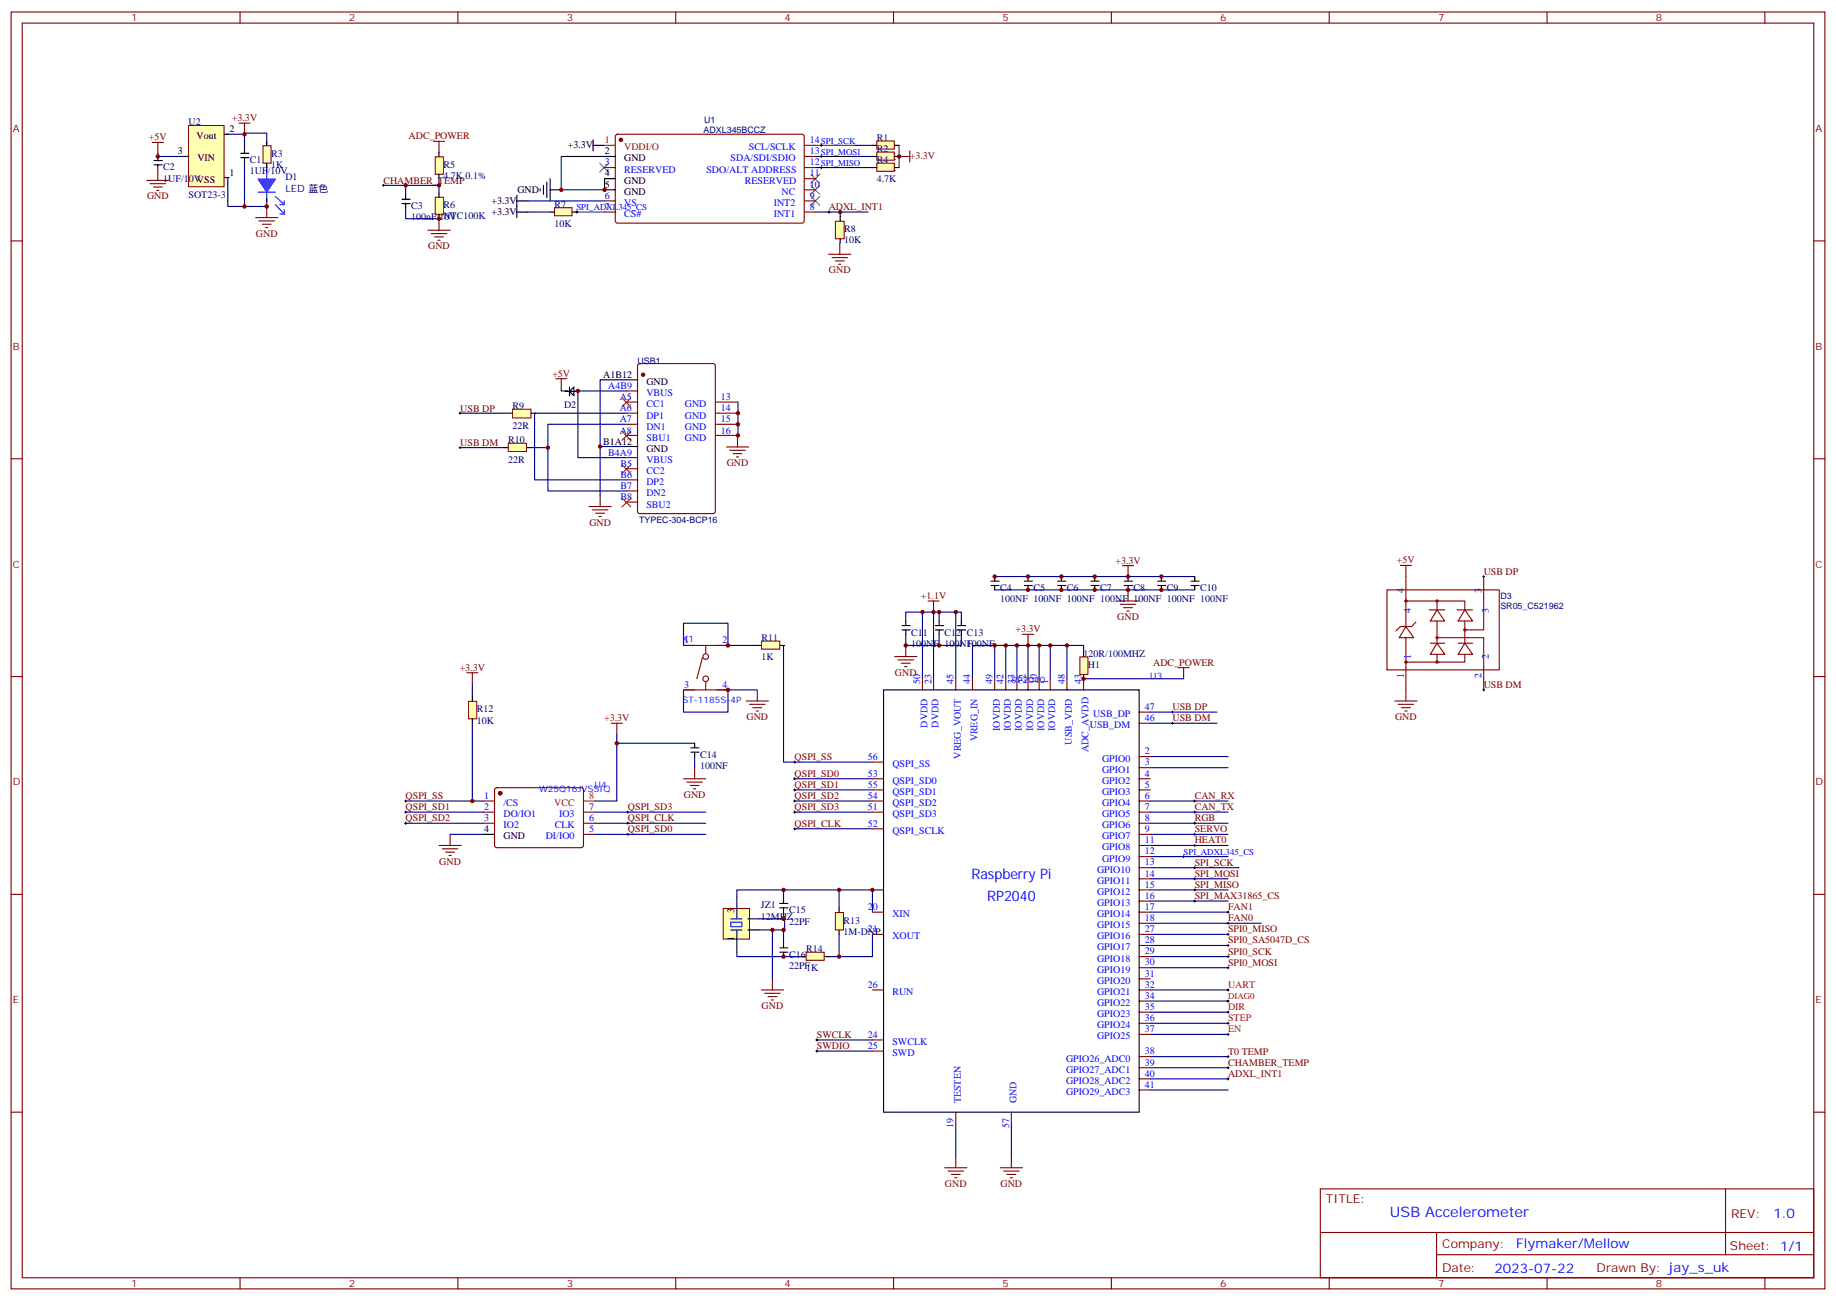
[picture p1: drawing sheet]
<svg xmlns="http://www.w3.org/2000/svg" width="583mm" height="413mm" viewBox="0 0 583 413" stroke-linecap="round" stroke-linejoin="round" font-family="sans-serif">
<g fill="none" stroke="#800000" stroke-width=".35">
<path d="M75.8 39.1h3.6M77.6 39.1v3.5M46.6 57.3h7M47.6 58.3h5M48.3 45.2h3.6M48.7 59.4h2.8M50.1 45.2v3.5M50.1 53.7v3.6M137.6 44.9h3.5M139.3 44.9v3.5M285.3 49.7h3.5M288.8 47.9v3.5"/>
<path d="M49.7 60.4h.7M81.1 69.1h7.1M82.2 70.1h4.9M83.3 71.2h2.8M84.3 72.2h.7M84.7 65.5v3.6M135.8 73.1h7.1M136.9 74.1h4.9M137.9 75.2h2.9M139 76.3h.7M139.3 69.6v3.5M266.6 77.2v3.5"/>
<path d="M263 80.7h7.1M264.1 81.8h4.9M265.2 82.8h2.8M266.2 83.9h.7M176.4 120.2h3.5M178.2 120.2v3.6M234.1 138.4v3.5M190.5 157.3v3.5M230.6 141.9h7M231.6 142.9h5M232.7 144h2.8M233.8 145.1h.7"/>
<path d="M187 160.8h7M188 161.9h5M189.1 162.9h2.8M190.1 164h.8M356.3 179.6h3.5M358.1 179.6v3.5M444.5 179.5h3.5M446.3 179.5v3.5M294.6 190.8h3.5M296.3 190.8v3.5M354.5 190.8h7.1M355.6 191.8h4.9"/>
<path d="M356.7 192.9h2.8M357.7 194h.7M358.1 187.3v3.5M148.2 213.6h3.5M149.9 213.6v3.5M240.4 219v3.5M284 208.4h7M285 209.5h5M286.1 210.5h2.8M287.2 211.6h.7M287.5 204.9v3.5M324.6 201.4h3.5"/>
<path d="M326.3 201.4v3.5M373.9 211.9h3.6M375.7 211.9v3.6M446.3 219v3.5M194 229.6h3.6M195.8 229.6v3.5M236.8 222.5h7.1M237.9 223.6h4.9M239 224.6h2.8M240 225.7h.7M442.7 222.5h7.1M443.8 223.6h4.9"/>
<path d="M444.9 224.6h2.8M445.9 225.7h.7M217 247.2h7M218 248.3h5M219.1 249.3h2.8M220.1 250.4h.7M220.5 243.7v3.5M139.3 268.4h7.1M140.4 269.5h4.9M141.5 270.5h2.8M142.5 271.6h.7M142.9 264.9v3.5"/>
<path d="M241.7 314.3h7M242.7 315.3h4.9M243.8 316.4h2.8M244.8 317.4h.7M245.2 310.7v3.6M299.9 370.7h7M300.9 371.8h5M302 372.8h2.8M303 373.9h.7M303.4 367.2v3.5M317.5 370.7h7.1M318.6 371.8h4.9"/>
<path d="M319.6 372.8h2.8M320.7 373.9h.7M321 367.2v3.5"/>
</g>
<g fill="none" stroke="#000" stroke-width=".32">
<path d="M121.4 58.8h.7M121.7 58.5v.7M260.3 46.1h.8M260.3 49.7h.8M260.3 53.2h.8M260.7 45.8v.7M260.7 49.3v.7M260.7 52.8v.8M182.7 67.3h.7M183.1 67v.7M262.8 67.3h.7M263.2 67v.7"/>
<path d="M145.7 131.2h.7M146 130.8v.7M145.7 142.1h.7M146 141.7v.8M470.6 183h.7M471 182.7v.7M470.6 219h.7M471 218.7v.7M371.8 226.1h.7M371.8 229.6h.7M372.2 225.7v.7M372.2 229.2v.7"/>
<path d="M128.4 254.3h.7M128.4 257.8h.7M128.8 253.9v.7M128.8 257.5v.7M199 257.8h.7M199.3 257.5v.7M251.9 241.9h.7M251.9 247.2h.7M251.9 250.8h.7M251.9 254.3h.7M251.9 257.8h.7M252.2 241.6v.7"/>
<path d="M252.2 246.9v.7M252.2 250.4v.7M252.2 253.9v.7M252.2 257.5v.7M378.9 254.3h.7M378.9 257.8h.7M379.2 253.9v.7M379.2 257.5v.7M128.4 261.3h.7M128.8 261v.7M199 264.9h.7M199 261.3h.7"/>
<path d="M199.3 261v.7M199.3 264.5v.7M251.9 263.1h.7M252.2 262.7v.8M375.4 271.9h.7M375.7 271.6v.7M378.9 264.9h.7M378.9 261.3h.7M378.9 268.4h.7M378.9 275.4h.7M378.9 279h.7M379.2 261v.7"/>
<path d="M379.2 264.5v.7M379.2 268v.7M379.2 275.1v.7M379.2 278.6v.7M378.9 286h.7M378.9 282.5h.7M379.2 282.2v.7M379.2 285.7v.7M389.5 289.6h.7M389.5 293.1h.7M389.5 296.6h.7M389.8 289.2v.7"/>
<path d="M389.8 292.7v.7M389.8 296.3v.7M389.8 299.8v.7M389.5 314.3h.7M389.5 317.8h.7M389.5 300.1h.7M389.5 307.2h.7M389.5 303.7h.7M389.8 303.3v.7M389.8 306.8v.8M389.8 313.9v.7M389.8 317.4v.7"/>
<path d="M258.9 330.1h.7M258.9 333.7h.7M259.3 329.8v.7M259.3 333.3v.7M389.5 335.4h.7M389.5 328.4h.7M389.5 324.8h.7M389.5 321.3h.7M389.5 338.9h.7M389.8 321v.7M389.8 324.5v.7M389.8 328v.7"/>
<path d="M389.8 335.1v.7M389.8 338.6v.7M389.5 342.5h.7M389.8 342.1v.7"/>
</g>
<path d="M190.4 51.8l2.8 2.8M193.2 51.8l-2.8 2.8M257.4 58.8l2.8 2.9M257.4 55.3l2.8 2.8M260.2 58.8l-2.8 2.9M260.2 55.3l-2.8 2.8M257.4 62.4l2.8 2.8M260.2 62.4l-2.8 2.8" fill="none" stroke="#3c3" stroke-width=".35"/>
<path d="M84.7 53.9v.7M171.4 59.9v.7M172.5 58.8v2.9M173.6 57.8v4.9M174.6 56.7v7.1M188.2 46.1h3.6M188.2 44.4v3.5M84.7 63.1v.7M164 63.8h3.6M164 62v7.1M164 67.3h3.6M174.6 60.3h3.6" fill="none" stroke="#000" stroke-width=".35"/>
<path d="M197.4 126.4l2.8 2.8M197.4 136.9l2.8 2.9M200.2 126.4l-2.8 2.8M200.2 136.9l-2.8 2.9M197.4 147.5l2.8 2.8M197.4 158.1l2.8 2.8M200.2 147.5l-2.8 2.8M200.2 158.1l-2.8 2.8" fill="none" stroke="#f00" stroke-width=".35"/>
<g fill="none" stroke="#000080" stroke-width=".35">
<path d="M50.1 48.6v1.1h8.5M72.3 56.4v9.1h12.4v-1.7M72.3 42.6h5.3M77.6 42.6v-.3h7.1v2.4M77.6 42.6v4.6M77.6 51.4v14.1M84.7 53.2v.7M121.7 58.8h7.1M139.3 58.8h-10.5v3.2M139.3 56.7v4.6M271.3 53.2h5.6M271.3 49.7h5.6"/>
<path d="M271.3 46.1h5.6M128.8 65.9v3.5h10.5M167.6 67.3h7M167.6 63.8h24.3M258.9 67.3h16.6M266.7 67.3v1.4M146 131.2h15.2M178.2 123.8v.3h1.4M199 124.1h-15.6v21.2h15.6M199 120.6h-8.5v21.1h8.5M199 131.2h-29.3v21.1h29.3M199 134.7h-25.1v21.2h25.1"/>
<path d="M234.2 127.6v10.6M146 142.1h13.8M168.6 142.1h5.3M190.5 141.7v15.6M292.8 194.3h-5.3v2.8M296.3 194.3h-3.5v21.2M296.3 194.3h8.9v2.8M296.3 194.3v21.2M298.1 194.3v2.8M303.4 194.3v21.2M315.7 187.3h63.5M379.2 183h-63.5v.7"/>
<path d="M149.9 217.2v3.9M217 204.9v-7.1h14.1v7.1h9.1M217 219v7.1h14.1v-7.1h9.1M248.7 204.9v37h28.2M287.5 201.4v3.5h17.7v-3.5M298.1 201.4v3.5M315.7 204.9h-7v10.6M315.7 215.5v-10.6h17.7v10.6M319.3 204.9v10.6M322.8 204.9v10.6M326.3 204.9v10.6M329.8 204.9v10.6"/>
<path d="M333.4 204.9h5.3v10.6M338.7 204.9h5.3v2.1M344 215.5h31.7M149.9 229.6v24.7M195.8 233.1v2.8M220.5 235.9h-24.7v18.4h-7.1M365.1 226.1h21.2M365.1 229.6h21.2M128.8 254.3h24.7M128.8 257.8h24.7M188.7 257.8h35.3M220.5 240.2v3.5"/>
<path d="M252.2 247.2h24.7M252.2 250.8h24.7M252.2 254.3h24.7M252.2 257.8h24.7M365.1 254.3h24.7M365.1 257.8h24.7M365.1 240.2h24.7M365.1 243.7h24.7M128.8 261.3h24.7M142.9 264.9h10.6M188.7 261.3h35.3M188.7 264.9h35.3"/>
<path d="M252.2 263.1h24.7M365.1 261.3h24.7M365.1 264.9h24.7M365.1 268.4h24.7M365.1 279h24.7M365.1 275.4h28.2M365.1 271.9h24.7M240.9 291.7h8.2v3.5h-8.2M245.2 295.2v15.5M248.7 282.5v2.8M248.7 289.6v2.1M248.7 295.2v4.2"/>
<path d="M266.3 296.6v7.1h10.6v-7.1M266.3 282.5v5.6M276.9 282.5v7.1M280.5 282.5h-46.6v2.1M365.1 282.5h24.7M365.1 289.6h24.7M365.1 293.1h35.3M365.1 286h24.7M365.1 296.6h24.7M233.9 302.3v1.4h20.5M262.8 303.7h3.5M365.1 303.7h24.7"/>
<path d="M365.1 314.3h24.7M365.1 317.8h24.7M365.1 307.2h24.7M365.1 300.1h24.7M259.3 330.1h17.6M259.3 333.7h17.6M365.1 321.3h24.7M365.1 335.4h24.7M365.1 324.8h24.7M365.1 328.4h24.7M365.1 338.9h24.7M303.4 356.6v10.6"/>
<path d="M321 356.6v10.6M365.1 342.5h24.7M365.1 346h24.7"/>
</g>
<path d="M191.9 49.7h-13.7v10.6h14.1M191.9 56.7v3.6M258.9 53.2h12.4M258.9 49.7h12.4M258.9 46.1h12.4M285.4 46.1v7.1M183.1 67.3h8.8" fill="none" stroke="#008700" stroke-width=".35"/>
<path d="M84.7 54.1v9.7M81.9 61h5.5M87.4 62.4l2.8 2.6M87.4 65l2.8 2.9M88.8 65h1.4M88.8 67.9h1.4M90.2 63.8v1.2M90.2 66.6v1.3" fill="none" stroke="#00f" stroke-width=".35"/>
<path d="M81.9 56.8h5.5l-2.7 4.2z" fill="#00f" stroke="#00f" stroke-width=".32"/>
<path d="M83.5 46.3h2.6v5.5h-2.6z" fill="#ffffb0" stroke="#800000" stroke-width=".32"/>
<path d="M84.7 44.7v1.4M84.7 51.8v1.4" fill="none" stroke="#000" stroke-width=".35"/>
<path d="M59.8 39.8h11.3v19.5h-11.3z" fill="#ffffb0" stroke="#800000" stroke-width=".32"/>
<path d="M48.9 50.9h2.6M48.9 52.3h2.6M50.1 49.7v1.4M50.1 52.2v1.4M58.6 49.7h1.3M71.3 56.4h1.4M71.3 42.6h1.4M76.4 48.7h2.6M76.4 50h2.6M77.6 47.2v1.4M77.6 50v1.4" fill="none" stroke="#000" stroke-width=".35"/>
<path d="M138.2 49.8h2.5v5.5h-2.5z" fill="#ffffb0" stroke="#800000" stroke-width=".32"/>
<path d="M139.3 48.3v1.3M139.3 55.3v1.4" fill="none" stroke="#000" stroke-width=".35"/>
<path d="M138.2 62.6h2.5v5.6h-2.5z" fill="#ffffb0" stroke="#800000" stroke-width=".32"/>
<path d="M191.9 49.7h3.5M191.9 56.7h3.5M127.6 64.6h2.6M127.6 63.3h2.6M128.8 62v1.4M128.8 64.5v1.4M139.3 61.3v1.4M139.3 68v1.4M191.9 60.3h3.5" fill="none" stroke="#000" stroke-width=".35"/>
<path d="M191.9 53.2h3.5M195.5 42.8l.5-.2 58.8 .1 .5 .6-.1 27.1-.6 .4h-58.9l-.4-.7v-26.8zM255.4 53.2h3.5M255.4 56.7h3.5M255.4 49.7h3.5M255.4 46.1h3.5M191.9 63.8h3.5M191.9 67.3h3.5M255.4 63.8h3.5M255.4 67.3h3.5M255.4 60.3h3.5" fill="none" stroke="#870000" stroke-width=".35"/>
<circle cx="197.1" cy="44.4" r=".53" fill="#870000" stroke="#870000" stroke-width=".35"/>
<path d="M191.9 46.1h3.5" fill="none" stroke="#f00" stroke-width=".35"/>
<path d="M176 65.9h5.6v2.6h-5.6z" fill="#ffffb0" stroke="#800000" stroke-width=".32"/>
<path d="M174.6 67.3h1.4M181.7 67.3h1.4" fill="none" stroke="#000" stroke-width=".35"/>
<path d="M278.3 44.8h5.6v2.5h-5.6z" fill="#ffffb0" stroke="#800000" stroke-width=".32"/>
<path d="M276.9 46.1h1.4M284 46.1h1.4" fill="none" stroke="#000" stroke-width=".35"/>
<path d="M278.3 48.3h5.6v2.6h-5.6z" fill="#ffffb0" stroke="#800000" stroke-width=".32"/>
<path d="M276.9 49.7h1.4M284 49.7h1.4" fill="none" stroke="#000" stroke-width=".35"/>
<path d="M278.3 51.8h5.6v2.6h-5.6z" fill="#ffffb0" stroke="#800000" stroke-width=".32"/>
<path d="M276.9 53.2h1.4M284 53.2h1.4" fill="none" stroke="#000" stroke-width=".35"/>
<path d="M265.2 70.2h2.8v5.6h-2.8z" fill="#ffffb0" stroke="#800000" stroke-width=".32"/>
<path d="M266.7 68.7v1.4M266.7 75.8v1.4M199 120.6h3.5M199 141.7h3.5" fill="none" stroke="#000" stroke-width=".35"/>
<g fill="none" stroke="#870000" stroke-width=".35">
<path d="M202.6 115.6l.5-.2h23.2l.7 .5 .1 46.4-.5 .7h-23.5l-.7-.4v-46.5zM199 138.2h3.5M199 134.7h3.5M199 131.2h3.5M199 127.6h3.5M199 124.1h3.5M227.2 138.2h7M227.2 134.7h7M227.2 131.2h7M227.2 127.6h7M199 159.4h3.5M199 155.9h3.5"/>
<path d="M199 152.3h3.5M199 148.8h3.5M199 145.3h3.5"/>
</g>
<circle cx="204.1" cy="118.9" r=".53" fill="#870000" stroke="#870000" stroke-width=".35"/>
<path d="M162.7 129.9h5.9v2.8h-5.9z" fill="#ffffb0" stroke="#800000" stroke-width=".32"/>
<path d="M161.2 131.2h1.4M168.6 131.2h1.4" fill="none" stroke="#000" stroke-width=".35"/>
<path d="M161.3 140.7h5.8v2.6h-5.8z" fill="#ffffb0" stroke="#800000" stroke-width=".32"/>
<path d="M179.6 124.1h.7M180.8 122.9v2.7v-1.4l1.4-1.3v2.7l-1.4-1.4h-1.4M180.8 124.2h2.8M182.8 124.1h.6M159.8 142.1h1.4M167.2 142.1h1.4M280.5 219h81.1v134.1h-81.1zM153.5 264.9h3.5" fill="none" stroke="#000" stroke-width=".35"/>
<g fill="none" stroke="#870000" stroke-width=".35">
<path d="M292.8 215.5v3.5M296.3 215.5v3.5M303.4 215.5v3.5M308.7 215.5v3.5M315.7 215.5v3.5M319.3 215.5v3.5M322.8 215.5v3.5M326.3 215.5v3.5M329.8 215.5v3.5M333.4 215.5v3.5M338.7 215.5v3.5M344 215.5v3.5"/>
<path d="M361.6 226.1h3.5M361.6 229.6h3.5M153.5 257.8h3.5M153.5 254.3h3.5M157.2 250.3l.5-.3 27.1 .1 .4 .7-.1 17.9-.6 .4-27.1-.1-.4-.6v-17.6zM185.2 257.8h3.5M276.9 257.8h3.6M276.9 254.3h3.6M276.9 241.9h3.6M276.9 250.8h3.6M276.9 247.2h3.6M361.6 257.8h3.5"/>
<path d="M361.6 254.3h3.5M361.6 250.8h3.5M361.6 247.2h3.5M361.6 243.7h3.5M361.6 240.2h3.5M153.5 261.3h3.5M185.2 264.9h3.5M185.2 261.3h3.5M276.9 263.1h3.6M361.6 264.9h3.5M361.6 261.3h3.5M361.6 279h3.5"/>
<path d="M361.6 275.4h3.5M361.6 271.9h3.5M361.6 268.4h3.5M276.9 296.6h3.6M276.9 289.6h3.6M361.6 296.6h3.5M361.6 289.6h3.5M361.6 293.1h3.5M361.6 286h3.5M361.6 282.5h3.5M276.9 314.3h3.6M361.6 317.8h3.5"/>
<path d="M361.6 314.3h3.5M361.6 310.7h3.5M361.6 307.2h3.5M361.6 303.7h3.5M361.6 300.1h3.5M276.9 333.7h3.6M276.9 330.1h3.6M361.6 338.9h3.5M361.6 335.4h3.5M361.6 328.4h3.5M361.6 324.8h3.5M361.6 321.3h3.5"/>
<path d="M303.4 353.1v3.5M321 353.1v3.5M361.6 346h3.5M361.6 342.5h3.5"/>
</g>
<circle cx="158.7" cy="251.8" r=".53" fill="#870000" stroke="#870000" stroke-width=".35"/>
<path d="M185.2 254.3h3.5" fill="none" stroke="#f00" stroke-width=".35"/>
<path d="M229.6 288.4h8.3v9.7h-8.3z" fill="#ffffb0" stroke="#800000" stroke-width=".32"/>
<g fill="none" stroke="#000" stroke-width=".35">
<path d="M286.3 200h2.6M286.3 198.6h2.6M287.5 197.1v1.4M287.5 200v1.4M296.9 200h2.6M296.9 198.6h2.6M298.1 197.1v1.4M298.1 200v1.4M304 200h2.5M304 198.6h2.5M305.2 197.1v1.4M305.2 200v1.4"/>
<path d="M314.5 185.9h2.6M314.5 184.5h2.6M315.7 183v1.4M315.7 185.9v1.4M325.1 185.9h2.6M325.1 184.5h2.6M326.3 183v1.4M326.3 185.9v1.4M335.7 185.9h2.6M335.7 184.5h2.6M336.9 183v1.4M336.9 185.9v1.4"/>
<path d="M346.3 185.9h2.6M346.3 184.5h2.6M347.5 183v1.4M347.5 185.9v1.4M356.9 185.9h2.6M356.9 184.5h2.6M358.1 183v1.4M358.1 185.9v1.4M367.5 185.9h2.5M367.5 184.5h2.5M368.7 183v1.4M368.7 185.9v1.4"/>
<path d="M378 185.9h2.6M378 184.5h2.6M379.2 183v1.4M379.2 185.9v1.4M219.3 238.8h2.6M219.3 237.4h2.6M220.5 235.9v1.4M220.5 238.8v1.4M233.9 284.6v7.1M233.9 295.2v7.1M237.4 295.2h3.5M237.4 291.7h3.5"/>
</g>
<path d="M232 292.8h3.5v1.4h-3.5zM232 295.2h3.5M232 291.7h3.5" fill="none" stroke="#00f" stroke-width=".35"/>
<path d="M148.7 222.6h2.6v5.6h-2.6z" fill="#ffffb0" stroke="#800000" stroke-width=".32"/>
<path d="M149.9 221.1v1.4M149.9 228.2v1.4" fill="none" stroke="#000" stroke-width=".35"/>
<path d="M255.9 302.3h5.7v2.6h-5.7z" fill="#ffffb0" stroke="#800000" stroke-width=".32"/>
<path d="M254.4 303.7h1.3M261.8 303.7h1.4" fill="none" stroke="#000" stroke-width=".35"/>
<path d="M265.2 289.7h2.5v5.5h-2.5z" fill="#ffffb0" stroke="#800000" stroke-width=".32"/>
<path d="M247.5 288.2h2.6M247.5 286.8h2.6M248.7 285.3v1.4M248.7 288.2v1.4M248.7 299.4v1.4M266.3 288.1v1.4M266.3 295.2v1.4M247.5 302.3h2.6M247.5 300.9h2.6M248.7 302.3v1.4" fill="none" stroke="#000" stroke-width=".35"/>
<path d="M342.8 208.5h2.5v5.6h-2.5z" fill="#ffffb0" stroke="#800000" stroke-width=".32"/>
<path d="M344 207v1.4M344 214.1v1.4" fill="none" stroke="#000" stroke-width=".35"/>
<path d="M241.8 203.5h5.7v2.6h-5.7z" fill="#ffffb0" stroke="#800000" stroke-width=".32"/>
<path d="M240.2 204.9h1.4M247.7 204.9h1.4" fill="none" stroke="#000" stroke-width=".35"/>
<g fill="none" stroke="#870000" stroke-width=".35">
<path d="M3.5 3.8h575.8v405.4h-575.8zM7.1 7.3h568.6v398.3h-568.6zM76.2 3.8v3.5M145.3 3.8v3.5M214.5 3.8v3.5M283.6 3.8v3.5M352.8 3.8v3.5M421.9 3.8v3.5M491.1 3.8v3.5M560.2 3.8v3.5M3.5 76.5h3.6M575.7 76.5h3.6"/>
<path d="M3.5 145.6h3.6M575.7 145.6h3.6M446.3 183v7.1M471 183v7.1M3.5 214.8h3.6M217 219h14.1M217 204.9h14.1M223 208.8l-1.8 6.7M224 204.9v2.5M224 216.5v2.5M446.3 211.9v7.1M471 211.9v7.1"/>
<path d="M575.7 214.8h3.6M3.5 283.9h3.6M575.7 283.9h3.6M3.5 353.1h3.6M575.7 353.1h3.6M419.1 377.4h156.6v28.2h-156.6zM547.7 377.4v20.9M419.1 391.2h156.5M456 398.3h119.6M456 391.2v14.2M76.2 405.6v3.6M145.3 405.6v3.6"/>
<path d="M214.5 405.6v3.6M283.6 405.6v3.6M352.8 405.6v3.6M421.9 405.6v3.6M491.1 405.6v3.6M560.2 405.6v3.6"/>
<circle cx="224" cy="215.5" r=".88"/>
<circle cx="224" cy="208.4" r=".88"/>
</g>
<g fill="none" stroke="#900" stroke-width=".35">
<path d="M440.3 187.3h35.6v25.4h-35.6zM446.3 190.8h9.8v2.8M446.3 198.9l2.4 3.5h-4.6zM446.3 190.1v8.8M449.4 197.5l-1.4 1.4h-3.5l-1.4 1.4M453.7 193.6h4.9M456.1 190.8h8.9v2.8M456.1 193.6l2.5 3.5h-4.6zM456.1 197.1v7.1M462.5 193.6h4.9M465 193.6l2.4 3.5h-4.6zM465 197.1v7.1"/>
<path d="M471 190.1v9.9h-6M445.9 202.4h.4v9.5M454 204.2h4.6M456.1 202.4h14.9v9.5M456.1 207.7v2.5h-9.8M456.1 204.2l2.5 3.5h-4.6zM462.8 204.2h4.6M465 207.7v2.5h-8.9M465 204.2l2.4 3.5h-4.6z"/>
<circle cx="446.3" cy="190.8" r=".35"/>
<circle cx="456.1" cy="190.8" r=".35"/>
<circle cx="465" cy="200" r=".35"/>
<circle cx="446.3" cy="210.2" r=".35"/>
<circle cx="456.1" cy="210.2" r=".35"/>
<circle cx="456.1" cy="202.4" r=".35"/>
</g>
<g fill="#800000">
<circle cx="50.1" cy="49.7" r=".71"/>
<circle cx="77.6" cy="65.5" r=".71"/>
<circle cx="77.6" cy="42.6" r=".71"/>
<circle cx="84.7" cy="65.5" r=".71"/>
<circle cx="128.8" cy="58.8" r=".71"/>
<circle cx="139.3" cy="69.4" r=".71"/>
<circle cx="139.3" cy="58.8" r=".71"/>
<circle cx="149.9" cy="254.3" r=".71"/>
<circle cx="173.9" cy="142.1" r=".71"/>
<circle cx="178.2" cy="60.3" r=".71"/>
<circle cx="183.4" cy="124.1" r=".71"/>
<circle cx="190.5" cy="141.7" r=".71"/>
<circle cx="191.9" cy="60.3" r=".71"/>
<circle cx="195.8" cy="235.9" r=".71"/>
<circle cx="231.1" cy="219" r=".71"/>
<circle cx="231.1" cy="204.9" r=".71"/>
<circle cx="234.2" cy="138.2" r=".71"/>
<circle cx="234.2" cy="134.7" r=".71"/>
<circle cx="234.2" cy="131.2" r=".71"/>
<circle cx="245.2" cy="295.2" r=".71"/>
<circle cx="248.7" cy="303.7" r=".71"/>
<circle cx="248.7" cy="295.2" r=".71"/>
<circle cx="248.7" cy="291.7" r=".71"/>
<circle cx="248.7" cy="282.5" r=".71"/>
<circle cx="266.3" cy="303.7" r=".71"/>
<circle cx="266.3" cy="282.5" r=".71"/>
<circle cx="266.7" cy="67.3" r=".71"/>
<circle cx="276.9" cy="282.5" r=".71"/>
<circle cx="285.4" cy="49.7" r=".71"/>
<circle cx="287.5" cy="204.9" r=".71"/>
<circle cx="292.8" cy="194.3" r=".71"/>
<circle cx="296.3" cy="194.3" r=".71"/>
<circle cx="298.1" cy="204.9" r=".71"/>
<circle cx="298.1" cy="194.3" r=".71"/>
<circle cx="303.4" cy="194.3" r=".71"/>
<circle cx="315.7" cy="204.9" r=".71"/>
<circle cx="315.7" cy="183" r=".71"/>
<circle cx="319.3" cy="204.9" r=".71"/>
<circle cx="322.8" cy="204.9" r=".71"/>
<circle cx="326.3" cy="204.9" r=".71"/>
<circle cx="326.3" cy="187.3" r=".71"/>
<circle cx="326.3" cy="183" r=".71"/>
<circle cx="329.8" cy="204.9" r=".71"/>
<circle cx="333.4" cy="204.9" r=".71"/>
<circle cx="336.9" cy="187.3" r=".71"/>
<circle cx="336.9" cy="183" r=".71"/>
<circle cx="338.7" cy="204.9" r=".71"/>
<circle cx="344" cy="215.5" r=".71"/>
<circle cx="347.5" cy="187.3" r=".71"/>
<circle cx="347.5" cy="183" r=".71"/>
<circle cx="358.1" cy="187.3" r=".71"/>
<circle cx="358.1" cy="183" r=".71"/>
<circle cx="368.7" cy="187.3" r=".71"/>
<circle cx="368.7" cy="183" r=".71"/>
</g>
<g font-size="4.6" fill="#00f">
<text x="308.3" y="279">Raspberry Pi</text>
<text x="313.3" y="286">RP2040</text>
<text x="441.2" y="386.4">USB Accelerometer</text>
</g>
<g font-size="4.2" fill="#00f">
<text x="562.9" y="386.7">1.0</text>
<text x="481.3" y="396.2">Flymaker/Mellow</text>
<text x="474.4" y="404">2023-07-22</text>
</g>
<g font-size="3.9" fill="#800">
<text x="420.9" y="382">TITLE:</text>
<text x="549.5" y="386.7">REV:</text>
<text x="457.8" y="396.2">Company:</text>
<text x="549.1" y="396.8">Sheet: 1/1</text>
<text x="457.8" y="403.9">Date:</text>
<text x="506.8" y="403.9">Drawn By: jay_s_uk</text>
</g>
<g font-size="3.2" fill="#800">
<text x="41.6" y="6.8">1</text>
<text x="110.8" y="6.8">2</text>
<text x="179.9" y="6.8">3</text>
<text x="249.1" y="6.8">4</text>
<text x="318.2" y="6.8">5</text>
<text x="387.3" y="6.8">6</text>
<text x="456.5" y="6.8">7</text>
<text x="525.6" y="6.8">8</text>
<text x="4.1" y="41.9">A</text>
<text x="576.3" y="41.9">A</text>
<text x="4.1" y="111.1">B</text>
<text x="576.3" y="111.1">B</text>
<text x="4.1" y="180.2">C</text>
<text x="576.3" y="180.2">C</text>
<text x="4.1" y="249.3">D</text>
<text x="576.3" y="249.3">D</text>
<text x="4.1" y="318.5">E</text>
<text x="576.3" y="318.5">E</text>
<text x="41.6" y="408.6">1</text>
<text x="110.8" y="408.6">2</text>
<text x="179.9" y="408.6">3</text>
<text x="249.1" y="408.6">4</text>
<text x="318.2" y="408.6">5</text>
<text x="387.3" y="408.6">6</text>
<text x="456.5" y="408.6">7</text>
<text x="525.6" y="408.6">8</text>
</g>
<g font-size="3.2" fill="#000080">
<text x="59.8" y="39.8">U2</text>
<text x="278.3" y="44.8">R1</text>
<text x="79.4" y="51.8">C1</text>
<text x="86.1" y="53.3">1K</text>
<text x="86.1" y="49.8">R3</text>
<text x="140.7" y="53.3">R5</text>
<text x="278.3" y="50.9">4.7K</text>
<text x="278.3" y="48.3">R2</text>
<text x="278.3" y="51.8">R4</text>
<text x="51.8" y="57.7">1UF/10VVSS</text>
<text x="51.8" y="54.1">C2</text>
<text x="79.4" y="55.4">1UF/10V</text>
<text x="90.6" y="57.2">D1</text>
<text x="140.7" y="56.8">4.7K 0.1%</text>
<text x="278.3" y="54.4">4.7K</text>
<text x="278.3" y="57.9">4.7K</text>
<text x="59.8" y="62.8">SOT23-3</text>
<text x="90.6" y="60.9">LED 蓝色</text>
<text x="176" y="65.9">R7</text>
<text x="130.5" y="70">100nF/10V</text>
<text x="130.5" y="66.4">C3</text>
<text x="140.7" y="69.7">NTC100K</text>
<text x="140.7" y="66.1">R6</text>
<text x="176" y="72">10K</text>
<text x="268" y="77.3">10K</text>
<text x="268" y="73.8">R8</text>
<text x="162.7" y="129.9">R9</text>
<text x="179" y="129.5">D2</text>
<text x="162.7" y="136.2">22R</text>
<text x="161.3" y="140.7">R10</text>
<text x="161.3" y="146.8">22R</text>
<text x="317.5" y="191.2">100NF 100NF 100NF 100NF 100NF 100NF 100NF</text>
<text x="317.5" y="187.7">C4</text>
<text x="328.1" y="187.7">C5</text>
<text x="338.6" y="187.7">C6</text>
<text x="349.2" y="187.7">C7</text>
<text x="359.8" y="187.7">C8</text>
<text x="370.4" y="187.7">C9</text>
<text x="381" y="187.7">C10</text>
<text x="241.8" y="203.5">R11</text>
<text x="289.3" y="201.8">C11</text>
<text x="299.8" y="201.8">C12</text>
<text x="306.9" y="201.8">C13</text>
<text x="241.8" y="209.6">1K</text>
<text x="289.3" y="205.3">100NF 100NF</text>
<text x="306.9" y="205.3">100NF</text>
<text x="344" y="208.4">120R/100MHZ</text>
<text x="345.3" y="212.1">H1</text>
<text x="151.3" y="226.2">R12</text>
<text x="151.3" y="229.7">10K</text>
<text x="222.2" y="244.1">100NF</text>
<text x="222.2" y="240.6">C14</text>
<text x="241.5" y="291.9">12MHZ</text>
<text x="241.5" y="288.4">JZ1</text>
<text x="250.5" y="293.5">22PF</text>
<text x="250.5" y="290">C15</text>
<text x="267.7" y="293.2">R13</text>
<text x="267.7" y="296.7">1M-DNP</text>
<text x="250.5" y="304.1">C16</text>
<text x="255.9" y="302.3">R14</text>
<text x="250.5" y="307.6">22PF1K</text>
</g>
<g font-size="3.2">
<text x="72.9" y="41.9">2</text>
<text x="62.4" y="44.2">Vout</text>
<text x="180.2" y="47.1">+3.3V</text>
<text x="56.5" y="48.9">3</text>
<text x="62.6" y="51.1">VIN</text>
<text x="192" y="49">2</text>
<text x="198.1" y="51.3">GND</text>
<text x="72.9" y="55.8">1</text>
<text x="192" y="56">4</text>
<text x="192" y="59.5">5</text>
<text x="198.1" y="58.3">GND</text>
<text x="156" y="64.7">+3.3V</text>
<text x="164.2" y="61.2">GND</text>
<text x="198.1" y="61.8">GND</text>
<text x="156" y="68.3">+3.3V</text>
<text x="191.5" y="120">A1B12</text>
<text x="205.2" y="122.3">GND</text>
<text x="191.5" y="141.2">B1A12</text>
<text x="205.2" y="143.5">GND</text>
<text x="153.6" y="264.2">4</text>
<text x="159.8" y="266.5">GND</text>
<text x="233" y="289.9" transform="rotate(-90 233 289.9)">3</text>
<text x="233" y="298.6" transform="rotate(-90 233 298.6)">1</text>
</g>
<g font-size="3.2" fill="#800000">
<text x="73.6" y="38.5">+3.3V</text>
<text x="47.3" y="44.6">+5V</text>
<text x="129.7" y="44.2">ADC_POWER</text>
<text x="288.8" y="50.6">+3.3V</text>
<text x="121.7" y="58.3">CHAMBER_TEMP</text>
<text x="46.7" y="63.3">GND</text>
<text x="263" y="66.7">ADXL_INT1</text>
<text x="81.2" y="75.1">GND</text>
<text x="135.9" y="79.2">GND</text>
<text x="263.1" y="86.8">GND</text>
<text x="175.3" y="119.6">+5V</text>
<text x="146.1" y="130.7">USB DP</text>
<text x="146.1" y="141.5">USB DM</text>
<text x="230.7" y="147.9">GND</text>
<text x="187.1" y="166.9">GND</text>
<text x="354.1" y="178.9">+3.3V</text>
<text x="443.4" y="178.9">+5V</text>
<text x="471" y="182.4">USB DP</text>
<text x="292.3" y="190.1">+1.1V</text>
<text x="354.6" y="196.9">GND</text>
<text x="322.3" y="200.7">+3.3V</text>
<text x="145.9" y="212.9">+3.3V</text>
<text x="284.1" y="214.5">GND</text>
<text x="366.1" y="211.3">ADC_POWER</text>
<text x="471" y="218.4">USB DM</text>
<text x="372.2" y="225.4">USB DP</text>
<text x="191.8" y="229">+3.3V</text>
<text x="236.9" y="228.6">GND</text>
<text x="372.2" y="229">USB DM</text>
<text x="442.8" y="228.6">GND</text>
<text x="252.2" y="241.3">QSPI_SS</text>
<text x="252.2" y="246.6">QSPI_SD0</text>
<text x="252.2" y="250.1">QSPI_SD1</text>
<text x="128.8" y="257.2">QSPI_SD1</text>
<text x="128.8" y="253.6">QSPI_SS</text>
<text x="199.3" y="257.2">QSPI_SD3</text>
<text x="217.1" y="253.3">GND</text>
<text x="252.2" y="253.6">QSPI_SD2</text>
<text x="252.2" y="257.2">QSPI_SD3</text>
<text x="379.2" y="253.6">CAN_RX</text>
<text x="379.2" y="257.2">CAN_TX</text>
<text x="128.8" y="260.7">QSPI_SD2</text>
<text x="199.3" y="260.7">QSPI_CLK</text>
<text x="252.2" y="262.5">QSPI_CLK</text>
<text x="379.2" y="260.7">RGB</text>
<text x="199.3" y="264.2">QSPI_SD0</text>
<text x="379.2" y="267.8">HEAT0</text>
<text x="379.2" y="264.2">SERVO</text>
<text x="139.4" y="274.5">GND</text>
<text x="379.2" y="274.8">SPI_SCK</text>
<text x="379.2" y="281.9">SPI_MISO</text>
<text x="379.2" y="278.3">SPI_MOSI</text>
<text x="379.2" y="285.4">SPI_MAX31865_CS</text>
<text x="389.8" y="288.9">FAN1</text>
<text x="389.8" y="292.5">FAN0</text>
<text x="389.8" y="299.5">SPI0_SA5047D_CS</text>
<text x="389.8" y="296">SPI0_MISO</text>
<text x="389.8" y="303">SPI0_SCK</text>
<text x="389.8" y="306.6">SPI0_MOSI</text>
<text x="241.8" y="320.3">GND</text>
<text x="259.3" y="329.5">SWCLK</text>
<text x="259.3" y="333">SWDIO</text>
<text x="389.8" y="334.8">T0 TEMP</text>
<text x="389.8" y="338.3">CHAMBER_TEMP</text>
<text x="389.8" y="341.8">ADXL_INT1</text>
<text x="300" y="376.8">GND</text>
<text x="317.6" y="376.8">GND</text>
</g>
<g font-size="3.2" fill="#f00">
<text x="192" y="45.4">1</text>
<text x="198.1" y="47.7">VDDI/O</text>
<text x="175.9" y="255.9">VCC</text>
<text x="187" y="253.6">8</text>
<text x="389.8" y="313.6">UART</text>
<text x="389.8" y="320.7">DIR</text>
<text x="389.8" y="327.7">EN</text>
<text x="389.8" y="324.2">STEP</text>
</g>
<g font-size="3.2" fill="#00f">
<text x="237.7" y="47.7">SCL/SCLK</text>
<text x="257" y="45.4">14</text>
<text x="192" y="52.5">3</text>
<text x="231.9" y="51.3">SDA/SDI/SDIO</text>
<text x="257" y="52.5">12</text>
<text x="257" y="49">13</text>
<text x="198.1" y="54.8">RESERVED</text>
<text x="224.2" y="54.8">SDO/ALT ADDRESS</text>
<text x="236.4" y="58.3">RESERVED</text>
<text x="257" y="59.5">10</text>
<text x="257" y="56">11</text>
<text x="192" y="63.1">6</text>
<text x="198.1" y="65.4">VS</text>
<text x="245.6" y="65.4">INT2</text>
<text x="248.1" y="61.8">NC</text>
<text x="257" y="63.1">9</text>
<text x="192" y="66.6">7</text>
<text x="198.1" y="68.9">CS#</text>
<text x="245.6" y="68.9">INT1</text>
<text x="257" y="66.6">8</text>
<text x="193" y="123.5">A4B9</text>
<text x="205.2" y="125.8">VBUS</text>
<text x="196.7" y="130.6">A6</text>
<text x="196.7" y="127.1">A5</text>
<text x="205.2" y="129.4">CC1</text>
<text x="217.4" y="129.4">GND</text>
<text x="228.8" y="130.6">14</text>
<text x="228.8" y="127.1">13</text>
<text x="196.7" y="137.6">A8</text>
<text x="196.7" y="134.1">A7</text>
<text x="205.2" y="136.4">DN1</text>
<text x="205.2" y="132.9">DP1</text>
<text x="217.4" y="136.4">GND</text>
<text x="217.4" y="132.9">GND</text>
<text x="228.8" y="137.6">16</text>
<text x="228.8" y="134.1">15</text>
<text x="205.2" y="139.9">SBU1</text>
<text x="217.4" y="139.9">GND</text>
<text x="193" y="144.7">B4A9</text>
<text x="196.9" y="148.2">B5</text>
<text x="205.2" y="147">VBUS</text>
<text x="196.9" y="155.3">B7</text>
<text x="196.9" y="151.8">B6</text>
<text x="205.2" y="154.1">DP2</text>
<text x="205.2" y="150.5">CC2</text>
<text x="196.9" y="158.8">B8</text>
<text x="205.2" y="161.1">SBU2</text>
<text x="205.2" y="157.6">DN2</text>
<text x="445.6" y="188.3" transform="rotate(-90 445.6 188.3)">4</text>
<text x="470.3" y="188.3" transform="rotate(-90 470.3 188.3)">3</text>
<text x="447.9" y="194.5" transform="rotate(-90 447.9 194.5)">4</text>
<text x="472.5" y="194.5" transform="rotate(-90 472.5 194.5)">3</text>
<text x="217.1" y="204.2">1</text>
<text x="229.3" y="204.2">2</text>
<text x="447.9" y="209.1" transform="rotate(-90 447.9 209.1)">1</text>
<text x="472.5" y="209.1" transform="rotate(-90 472.5 209.1)">2</text>
<text x="445.6" y="215.3" transform="rotate(-90 445.6 215.3)">1</text>
<text x="470.3" y="215.3" transform="rotate(-90 470.3 215.3)">2</text>
<text x="217.1" y="218.3">3</text>
<text x="229.3" y="218.3">4</text>
<text x="292.1" y="217.2" transform="rotate(-90 292.1 217.2)">50</text>
<text x="295.6" y="217.2" transform="rotate(-90 295.6 217.2)">23</text>
<text x="302.7" y="217.2" transform="rotate(-90 302.7 217.2)">45</text>
<text x="308" y="217.2" transform="rotate(-90 308 217.2)">44</text>
<text x="315" y="217.2" transform="rotate(-90 315 217.2)">49</text>
<text x="318.6" y="217.2" transform="rotate(-90 318.6 217.2)">42</text>
<text x="322.1" y="217.2" transform="rotate(-90 322.1 217.2)">33</text>
<text x="325.6" y="217.2" transform="rotate(-90 325.6 217.2)">22</text>
<text x="329.1" y="217.2" transform="rotate(-90 329.1 217.2)">10</text>
<text x="332.7" y="217.2" transform="rotate(-90 332.7 217.2)">1</text>
<text x="338" y="217.2" transform="rotate(-90 338 217.2)">48</text>
<text x="343.3" y="217.2" transform="rotate(-90 343.3 217.2)">43</text>
<text x="347" y="227.6">USB_DP</text>
<text x="363.4" y="225.4">47</text>
<text x="294.4" y="231" transform="rotate(-90 294.4 231)">DVDD</text>
<text x="297.9" y="231" transform="rotate(-90 297.9 231)">DVDD</text>
<text x="317.3" y="232" transform="rotate(-90 317.3 232)">IOVDD</text>
<text x="320.9" y="232" transform="rotate(-90 320.9 232)">IOVDD</text>
<text x="324.4" y="232" transform="rotate(-90 324.4 232)">IOVDD</text>
<text x="327.9" y="232" transform="rotate(-90 327.9 232)">IOVDD</text>
<text x="331.4" y="232" transform="rotate(-90 331.4 232)">IOVDD</text>
<text x="335" y="232" transform="rotate(-90 335 232)">IOVDD</text>
<text x="345.9" y="231.2">USB_DM</text>
<text x="363.4" y="228.9">46</text>
<text x="310.3" y="235.4" transform="rotate(-90 310.3 235.4)">VREG_IN</text>
<text x="340.3" y="236.4" transform="rotate(-90 340.3 236.4)">USB_VDD</text>
<text x="345.5" y="238.8" transform="rotate(-90 345.5 238.8)">ADC_AVDD</text>
<text x="363.4" y="239.5">2</text>
<text x="275.5" y="241.2">56</text>
<text x="283.3" y="243.5">QSPI_SS</text>
<text x="305" y="240.8" transform="rotate(-90 305 240.8)">VREG_VOUT</text>
<text x="349.8" y="245.3">GPIO1</text>
<text x="349.8" y="241.8">GPIO0</text>
<text x="363.4" y="243">3</text>
<text x="275.5" y="250">55</text>
<text x="275.5" y="246.5">53</text>
<text x="283.3" y="248.8">QSPI_SD0</text>
<text x="349.8" y="248.8">GPIO2</text>
<text x="363.4" y="250">5</text>
<text x="363.4" y="246.5">4</text>
<text x="153.6" y="253.6">1</text>
<text x="153.6" y="257.1">2</text>
<text x="159.8" y="255.9">/CS</text>
<text x="187" y="257.1">7</text>
<text x="275.5" y="253.6">54</text>
<text x="275.5" y="257.1">51</text>
<text x="283.3" y="252.3">QSPI_SD1</text>
<text x="283.3" y="255.9">QSPI_SD2</text>
<text x="349.8" y="255.9">GPIO4</text>
<text x="349.8" y="252.3">GPIO3</text>
<text x="363.4" y="257.1">7</text>
<text x="363.4" y="253.6">6</text>
<text x="153.6" y="260.6">3</text>
<text x="159.8" y="259.4">DO/IO1</text>
<text x="159.8" y="262.9">IO2</text>
<text x="176.1" y="262.9">CLK</text>
<text x="177.5" y="259.4">IO3</text>
<text x="187" y="260.6">6</text>
<text x="275.5" y="262.4">52</text>
<text x="283.3" y="259.4">QSPI_SD3</text>
<text x="349.8" y="262.9">GPIO6</text>
<text x="349.8" y="259.4">GPIO5</text>
<text x="363.4" y="260.6">8</text>
<text x="173.2" y="266.5">DI/IO0</text>
<text x="187" y="264.2">5</text>
<text x="283.3" y="264.7">QSPI_SCLK</text>
<text x="349.8" y="266.5">GPIO7</text>
<text x="349.8" y="270">GPIO8</text>
<text x="363.4" y="264.2">9</text>
<text x="363.4" y="267.7">11</text>
<text x="349.8" y="273.5">GPIO9</text>
<text x="363.4" y="274.7">13</text>
<text x="363.4" y="271.2">12</text>
<text x="348.2" y="280.6">GPIO11</text>
<text x="348.2" y="277">GPIO10</text>
<text x="363.4" y="281.8">15</text>
<text x="363.4" y="278.3">14</text>
<text x="348.2" y="287.6">GPIO13</text>
<text x="348.2" y="284.1">GPIO12</text>
<text x="363.4" y="285.3">16</text>
<text x="275.5" y="288.9">20</text>
<text x="283.3" y="291.1">XIN</text>
<text x="348.2" y="291.1">GPIO14</text>
<text x="363.4" y="292.4">18</text>
<text x="363.4" y="288.9">17</text>
<text x="275.5" y="295.9">21</text>
<text x="283.3" y="298.2">XOUT</text>
<text x="348.2" y="298.2">GPIO16</text>
<text x="348.2" y="294.7">GPIO15</text>
<text x="363.4" y="299.4">28</text>
<text x="363.4" y="295.9">27</text>
<text x="348.2" y="305.3">GPIO18</text>
<text x="348.2" y="301.7">GPIO17</text>
<text x="363.4" y="303">29</text>
<text x="348.2" y="308.8">GPIO19</text>
<text x="363.4" y="310">31</text>
<text x="363.4" y="306.5">30</text>
<text x="275.5" y="313.5">26</text>
<text x="283.3" y="315.8">RUN</text>
<text x="348.2" y="315.8">GPIO21</text>
<text x="348.2" y="312.3">GPIO20</text>
<text x="363.4" y="317.1">34</text>
<text x="363.4" y="313.5">32</text>
<text x="348.2" y="322.9">GPIO23</text>
<text x="348.2" y="319.4">GPIO22</text>
<text x="363.4" y="320.6">35</text>
<text x="275.5" y="329.4">24</text>
<text x="348.2" y="330">GPIO25</text>
<text x="348.2" y="326.4">GPIO24</text>
<text x="363.4" y="327.7">37</text>
<text x="363.4" y="324.1">36</text>
<text x="275.5" y="333">25</text>
<text x="283.3" y="335.2">SWD</text>
<text x="283.3" y="331.7">SWCLK</text>
<text x="363.4" y="334.7">38</text>
<text x="338.4" y="340.5">GPIO27_ADC1</text>
<text x="338.4" y="337">GPIO26_ADC0</text>
<text x="363.4" y="341.8">40</text>
<text x="363.4" y="338.2">39</text>
<text x="338.4" y="347.6">GPIO29_ADC3</text>
<text x="338.4" y="344.1">GPIO28_ADC2</text>
<text x="363.4" y="345.3">41</text>
<text x="305" y="350.2" transform="rotate(-90 305 350.2)">TESTEN</text>
<text x="322.6" y="350.2" transform="rotate(-90 322.6 350.2)">GND</text>
<text x="302.7" y="358" transform="rotate(-90 302.7 358)">19</text>
<text x="320.3" y="358" transform="rotate(-90 320.3 358)">57</text>
</g>
<g font-size="2.8" fill="#000080">
<text x="223.5" y="39.2">U1</text>
<text x="223.3" y="42.4">ADXL345BCCZ</text>
<text x="202.4" y="115.4">USB1</text>
<text x="202.8" y="166.1">TYPEC-304-BCP16</text>
<text x="476.2" y="190.1">D3</text>
<text x="476.2" y="193.3">SR05_C521962</text>
</g>
<g font-size="2.8" fill="#00f">
<text x="260.6" y="45.6">SPI_SCK</text>
<text x="260.6" y="49.1">SPI_MOSI</text>
<text x="260.6" y="52.6">SPI_MISO</text>
<text x="183" y="66.7">SPI_ADXL345_CS</text>
<text x="216.6" y="203.8">K1</text>
<text x="365.1" y="215.5">U3</text>
<text x="321" y="216.9">RP2040</text>
<text x="216.6" y="223.2">ST-1185S-4P</text>
<text x="171.1" y="251.5">W25Q16JVSSIQ</text>
<text x="188.7" y="250">U4</text>
<text x="375.7" y="271.4">SPI_ADXL345_CS</text>
</g>
<text font-size="2.8" fill="#f00" x="389.8" y="317.2">DIAG0</text>
</svg>
